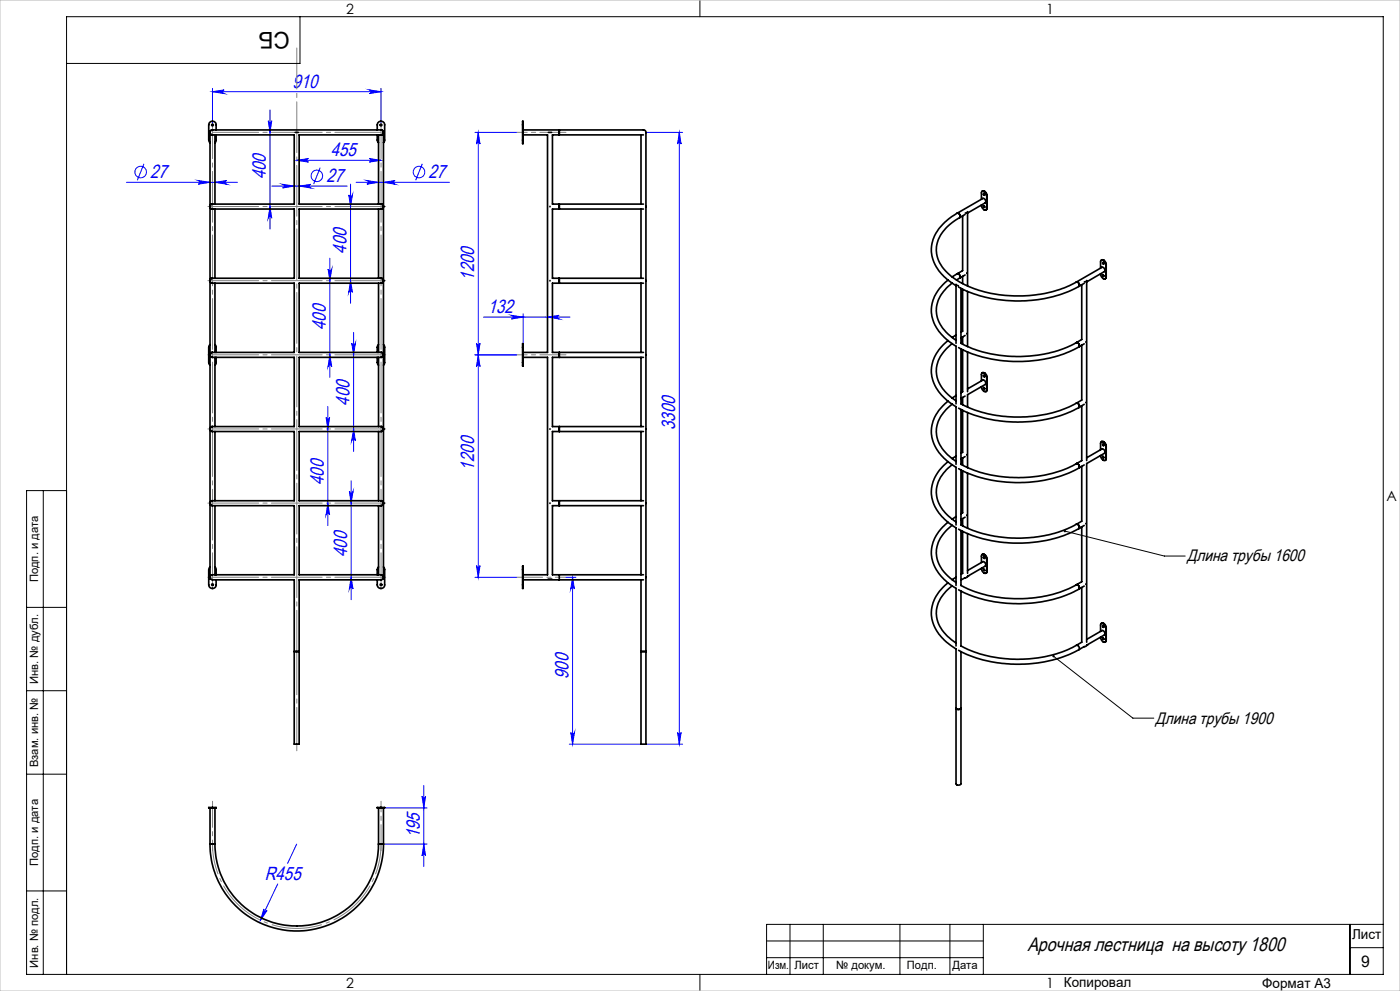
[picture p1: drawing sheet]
<svg xmlns="http://www.w3.org/2000/svg" width="420mm" height="297mm" viewBox="0 0 420 297" stroke-linecap="round" stroke-linejoin="round" font-family="sans-serif">
<g fill="none" stroke="#00f" stroke-width=".3">
<path d="M63.7 26.5v11.2M63.7 27.5h50.6M63.7 27.5l3.5-.6a.55 .55 0 0 0-.5 .6 .55 .55 0 0 0 .5 .5zM80.5 36.2a.53 .53 0 0 0 .5 .5 .53 .53 0 0 0 .5-.5l-.5 3.5zM81 32.9v35.7M110.8 26.9l3.5 .6-3.5 .5a.55 .55 0 0 0 .5-.5 .55 .55 0 0 0-.5-.6zM114.3 26.5v11.2M142.5 39.7h12.4M143.5 39.7l.5 3.5a.53 .53 0 0 0-.5-.5 .53 .53 0 0 0-.6 .5zM143.5 39.7v133.3M193.8 39.7h11M203.8 39.7l.5 3.5a.53 .53 0 0 0-.5-.5 .53 .53 0 0 0-.5 .5z"/>
<path d="M203.8 39.7v183.3M37.9 54.6h33.3M43.2 49.1l-2 4.9M59.5 54.1l3.5 .5-3.5 .6a.55 .55 0 0 0 .5-.5 .55 .55 0 0 0-.5-.6zM64.5 54.6l3.5-.5a.55 .55 0 0 0-.5 .6 .55 .55 0 0 0 .5 .5zM81.5 55.8h22.7M84.8 55.2l3.5 .6-3.5 .5a.55 .55 0 0 0 .5-.5 .55 .55 0 0 0-.5-.6zM89 48h25.3M89 48l3.5-.5a.53 .53 0 0 0-.5 .5 .53 .53 0 0 0 .5 .6zM89.7 55.8l3.6-.6a.55 .55 0 0 0-.6 .6 .55 .55 0 0 0 .6 .5zM96.1 50.2l-2 5M104.6 58.4a.55 .55 0 0 0 .6 .5 .55 .55 0 0 0 .5-.5l-.5 3.5z"/>
<path d="M105.2 55.2v35.7M106.8 54.6h28M110.1 54.1l3.5 .5-3.5 .6a.55 .55 0 0 0 .5-.5 .55 .55 0 0 0-.5-.6zM110.8 47.5l3.5 .5-3.5 .6a.53 .53 0 0 0 .5-.6 .53 .53 0 0 0-.5-.5zM115 54.6l3.5-.5a.55 .55 0 0 0-.5 .6 .55 .55 0 0 0 .5 .5zM126.7 49.1l-2 4.9M81 61.9l.5 3.5a.53 .53 0 0 0-.5-.5 .53 .53 0 0 0-.5 .5zM99 77.4v35.7M98.4 80.6a.55 .55 0 0 0 .6 .5 .55 .55 0 0 0 .5-.5l-.5 3.5zM105.2 84.1l.5 3.5a.55 .55 0 0 0-.5-.5 .55 .55 0 0 0-.6 .5zM106.1 99.6v35.7M145.1 95h25.9"/>
<path d="M153.4 94.5l3.6 .5-3.6 .6a.55 .55 0 0 0 .6-.5 .55 .55 0 0 0-.6-.6zM157 94v9M164.3 95l3.4-.5a.55 .55 0 0 0-.5 .6 .55 .55 0 0 0 .5 .5zM99 106.4l.5 3.5a.55 .55 0 0 0-.5-.5 .55 .55 0 0 0-.6 .5zM105.5 102.9a.55 .55 0 0 0 .6 .5 .55 .55 0 0 0 .5-.5l-.5 3.5zM142.5 106.4h12.4M142.9 102.9a.53 .53 0 0 0 .6 .5 .53 .53 0 0 0 .5-.5l-.5 3.5zM143.5 106.4l.5 3.5a.53 .53 0 0 0-.5-.5 .53 .53 0 0 0-.6 .5zM97.8 125.1a.53 .53 0 0 0 .6 .5 .53 .53 0 0 0 .5-.5l-.5 3.5zM98.4 121.8v35.7M106.1 128.6l.5 3.5a.55 .55 0 0 0-.5-.5 .55 .55 0 0 0-.6 .5zM98.4 150.8l.5 3.5a.53 .53 0 0 0-.5-.5 .53 .53 0 0 0-.6 .5z"/>
<path d="M104.8 147.3a.55 .55 0 0 0 .6 .5 .55 .55 0 0 0 .5-.5l-.6 3.5zM105.3 144.1v35.6M105.3 173l.6 3.5a.55 .55 0 0 0-.5-.5 .55 .55 0 0 0-.6 .5zM142.5 173h12.4M142.9 169.5a.53 .53 0 0 0 .6 .5 .53 .53 0 0 0 .5-.5l-.5 3.5zM169.8 173h3M171.8 173l.5 3.5a.55 .55 0 0 0-.5-.5 .55 .55 0 0 0-.6 .5zM171.8 173v50M171.2 219.5a.55 .55 0 0 0 .6 .5 .55 .55 0 0 0 .5-.5l-.5 3.5zM203.3 219.5a.53 .53 0 0 0 .5 .5 .53 .53 0 0 0 .5-.5l-.5 3.5zM126.6 238.7a.53 .53 0 0 0 .5 .4 .53 .53 0 0 0 .6-.4l-.6 3.4zM127.1 235.4v24.3"/>
<path d="M170.8 223h21.5M193.8 223h11M89 253l-2.7 5.7M115 253h13.1M115.4 242.1h12.7M127.1 253l.6 3.5a.53 .53 0 0 0-.6-.5 .53 .53 0 0 0-.5 .5zM79.2 272.4a.53 .53 0 0 0 .2 .7 .53 .53 0 0 0 .7-.2l-2 2.9zM83.3 264.9l-5.2 10.9"/>
<circle cx="42.2" cy="51.6" r="1.72"/>
<circle cx="95.1" cy="52.7" r="1.73"/>
<circle cx="125.7" cy="51.6" r="1.72"/>
</g>
<path d="M63.8 253a25.3 25.3 0 0 0 25.2 25.2 25.3 25.3 0 0 0 25.3-25.2" fill="none" stroke="#808080" stroke-width=".3" stroke-dasharray="15.2 1.3 1.3 1.3" stroke-dashoffset="6" stroke-linecap="butt"/>
<g fill="none" stroke="#000" stroke-width=".3">
<path d="M90 5v14h-70M210 0v5M13 147v145M20 147h-12v145h407v-287h-395v287M319.4 159.2l29.9 7.4h6.3M8 182h12M316.1 196.7l23.8 18.5h6.2M8 207h12M8 232h12M8 267h12M237 277v15M247 277v15"/>
<path d="M270 277v15M285 277v15M295 277v15M405 277v15M415 277h-185v15M210 292v5M230 282h65M230 287h65M405 284h10"/>
</g>
<path d="M169.8 39.7h-14.8M169.8 106.3h-14.8M155 173h14.8M63.8 240.1v14.9M114.3 255v-14.9" fill="none" stroke="#808080" stroke-width=".3" stroke-dasharray="15.2 1.3 1.3 1.3" stroke-dashoffset="7.4"/>
<path d="M89 195.2v-180.8" fill="none" stroke="#808080" stroke-width=".3" stroke-dasharray="15.2 1.3 1.3 1.3" stroke-dashoffset="2.9"/>
<path d="M63.8 175.6v-137.9M114.3 175.6v-137.9" fill="none" stroke="#808080" stroke-width=".3" stroke-dasharray="15.2 1.3 1.3 1.3" stroke-dashoffset="5.4"/>
<path d="M89 225v-29.8" fill="none" stroke="#808080" stroke-width=".3" stroke-dasharray="15.2 1.3 1.3 1.3" stroke-dashoffset="2.3"/>
<path d="M63.8 39.7h50.5" fill="none" stroke="#808080" stroke-width=".3" stroke-dasharray="15.2 1.3 1.3 1.3" stroke-dashoffset="1.4"/>
<path d="M61.8 61.9h54.5M116.3 84.1h-54.5M61.8 106.3h54.5M61.8 128.6h54.5M61.8 150.8h54.5M61.8 173h54.5" fill="none" stroke="#808080" stroke-width=".3" stroke-dasharray="15.2 1.3 1.3 1.3" stroke-dashoffset="-.6"/>
<path d="M0 0h420v297h-420z" fill="none" stroke="#c0c0c0" stroke-width=".3"/>
<path d="M315.8 196.4a.37 .37 0 0 0 0 .6 .37 .37 0 0 0 .5-.2 .37 .37 0 0 0-.5-.4l.3 .3zM319.2 158.9l-.1 .2 .3 .1-.3-.1a.35 .35 0 0 0 .5 .4 .35 .35 0 0 0 .2-.6 .35 .35 0 0 0-.6 0z" fill="#000"/>
<g fill="#00f">
<path d="M110.1 54.1l3.5 .5-3.5 .6a.55 .55 0 0 0 .5-.5 .55 .55 0 0 0-.5-.6zM115 54.6l3.5-.5a.55 .55 0 0 0-.5 .6 .55 .55 0 0 0 .5 .5zM59.5 54.1l3.5 .5-3.5 .6a.55 .55 0 0 0 .5-.5 .55 .55 0 0 0-.5-.6zM64.5 54.6l3.5-.5a.55 .55 0 0 0-.5 .6 .55 .55 0 0 0 .5 .5zM63.7 27.5l3.5-.6a.55 .55 0 0 0-.5 .6 .55 .55 0 0 0 .5 .5zM110.8 26.9l3.5 .6-3.5 .5a.55 .55 0 0 0 .5-.5 .55 .55 0 0 0-.5-.6zM89 48l3.5-.5a.53 .53 0 0 0-.5 .5 .53 .53 0 0 0 .5 .6zM110.8 47.5l3.5 .5-3.5 .6a.53 .53 0 0 0 .5-.6 .53 .53 0 0 0-.5-.5zM79.2 272.4l-1.1 3.4 2-2.9a.53 .53 0 0 1-.7 .2 .53 .53 0 0 1-.2-.7zM153.4 94.5l3.6 .5-3.6 .6a.55 .55 0 0 0 .6-.5 .55 .55 0 0 0-.6-.6zM164.3 95l3.4-.5a.55 .55 0 0 0-.5 .6 .55 .55 0 0 0 .5 .5z"/>
<path d="M106.1 128.6l.5 3.5a.55 .55 0 0 0-.5-.5 .55 .55 0 0 0-.6 .5zM105.5 102.9a.55 .55 0 0 0 .6 .5 .55 .55 0 0 0 .5-.5l-.5 3.5zM98.4 150.8l.5 3.5a.53 .53 0 0 0-.5-.5 .53 .53 0 0 0-.6 .5zM97.8 125.1a.53 .53 0 0 0 .6 .5 .53 .53 0 0 0 .5-.5l-.5 3.5zM105.3 173l.6 3.5a.55 .55 0 0 0-.5-.5 .55 .55 0 0 0-.6 .5zM104.8 147.3a.55 .55 0 0 0 .6 .5 .55 .55 0 0 0 .5-.5l-.6 3.5zM127.1 253l.6 3.5a.53 .53 0 0 0-.6-.5 .53 .53 0 0 0-.5 .5zM126.6 238.7a.53 .53 0 0 0 .5 .4 .53 .53 0 0 0 .6-.4l-.6 3.4zM142.9 169.5a.53 .53 0 0 0 .6 .5 .53 .53 0 0 0 .5-.5l-.5 3.5zM143.5 106.4l.5 3.5a.53 .53 0 0 0-.5-.5 .53 .53 0 0 0-.6 .5zM203.3 219.5a.53 .53 0 0 0 .5 .5 .53 .53 0 0 0 .5-.5l-.5 3.5zM203.8 39.7l.5 3.5a.53 .53 0 0 0-.5-.5 .53 .53 0 0 0-.5 .5z"/>
<path d="M80.5 36.2a.53 .53 0 0 0 .5 .5 .53 .53 0 0 0 .5-.5l-.5 3.5zM81 61.9l.5 3.5a.53 .53 0 0 0-.5-.5 .53 .53 0 0 0-.5 .5zM104.6 58.4a.55 .55 0 0 0 .6 .5 .55 .55 0 0 0 .5-.5l-.5 3.5zM105.2 84.1l.5 3.5a.55 .55 0 0 0-.5-.5 .55 .55 0 0 0-.6 .5zM98.4 80.6a.55 .55 0 0 0 .6 .5 .55 .55 0 0 0 .5-.5l-.5 3.5zM99 106.4l.5 3.5a.55 .55 0 0 0-.5-.5 .55 .55 0 0 0-.6 .5zM143.5 39.7l.5 3.5a.53 .53 0 0 0-.5-.5 .53 .53 0 0 0-.6 .5zM142.9 102.9a.53 .53 0 0 0 .6 .5 .53 .53 0 0 0 .5-.5l-.5 3.5zM171.8 173l.5 3.5a.55 .55 0 0 0-.5-.5 .55 .55 0 0 0-.6 .5zM171.2 219.5a.55 .55 0 0 0 .6 .5 .55 .55 0 0 0 .5-.5l-.5 3.5z"/>
<path d="M84.8 55.2l3.5 .6-3.5 .5a.55 .55 0 0 0 .5-.5 .55 .55 0 0 0-.5-.6zM89.7 55.8l3.6-.6a.55 .55 0 0 0-.6 .6 .55 .55 0 0 0 .6 .5z"/>
</g>
<g fill="none" stroke="#000" stroke-width=".5">
<path d="M63 39.8v22M63.7 38.9h50.6M63.7 38.9a.74 .74 0 0 0-.7 .8 .74 .74 0 0 0 .7 .7M64.8 38.9v-1.5a1.11 1.11 0 0 0-1.1-1 1.11 1.11 0 0 0-1.1 1v4.6l.4 .8M88.5 39.7h1M113.2 38.9v-1.5a1.11 1.11 0 0 1 1.1-1 1.11 1.11 0 0 1 1.1 1v4.7l-.4 .7M114.3 38.9a.74 .74 0 0 1 .7 .8 .74 .74 0 0 1-.7 .7M115 39.8v22M156.8 37.4v-1h.2v1M156.8 37.4v4.6M156.8 37.4h.2M157 38.9h10.8"/>
<path d="M157 37.4v4.6M164.5 39.7h1M167.8 38.9h24.3a1.29 1.29 0 0 1 1.7 .9v183.2h-1.5v-49.2M167.8 38.9v1.5M63.7 40.4h24.6v20.8h-24.6M64.5 40.4v20.8M64.8 40.4v1.7l-.3 .7M113.2 40.4v1.6l.4 .8M113.6 40.4v20.8M114.3 40.4h-24.6v20.8h24.6M156.8 42v1h.2v-1M156.8 42h.2"/>
<path d="M157 40.4h7.3v65.2h-7.3M167.8 40.4h25.2M167.8 40.4h-2.1v20.8h2.1M192.3 40.4v20.8M295.1 58.1h.1a.23 .23 0 0 1 .2 .3 .23 .23 0 0 1-.3 .1 .23 .23 0 0 1-.1-.3zM295.2 57.4l-.5-.1-.3 .4v2M295.2 58.1l.2 .4M295.2 57.4h.1M295.2 57.4l.5 .4 .3 .9M295.3 57.3h-.7M295.3 57.3l-.1 .1M295.3 57.3l.1 .1"/>
<path d="M295.4 57.4l.5 .6 .2 .6M295.4 57.4h-.2M296 58.7v3.7M296.1 58.6v3.8M296.1 58.6l-.1 .1M63 61.9l.2 .6 .5 .1M63 62v22.1M63.7 62.6h24.6v20.8h-24.6M63.7 61.2a.74 .74 0 0 0-.7 .7 .74 .74 0 0 0 .7 .7M63.7 61.2l-.5 .1-.2 .6M64.5 62.6v20.8M113.6 62.6v20.8"/>
<path d="M114.3 62.6h-24.6v20.8h24.6M114.3 61.2a.74 .74 0 0 1 .7 .7 .74 .74 0 0 1-.7 .7M114.3 61.2l.6 .3 .1 .4M115 61.9l-.1 .5-.6 .2M115 62v22.1M165 61.8v.2M167.8 62.6h25.2M167.8 61.2h25.2M167.8 61.2v1.4M167.8 62.6h-2.1v20.8h2.1M192.3 62.6v20.8M287.2 63.9a13.8 13.8 0 0 0-7.8 10.2 12.2 12.2 0 0 0 6.3 10.8l1.1 .7v17.3"/>
<path d="M287.2 63.9a.9 .9 0 0 1 .7 1.3M287.2 63.9l7.7-4.4a.88 .88 0 0 1 .7 1.3l-5.3 3v21.9M287.9 65.2a12 12 0 0 0-7 9.7 11.4 11.4 0 0 0 6.1 9.1 38 38 0 0 0 28.1 3.6l4.1-1.3 3.7-1.8M288.8 64.7v16.4l-1.6 1M289.5 64.3l-1.6 .9M290.3 63.4l-.7 .4M294.4 61.4a1.22 1.22 0 0 0 1.5 1.4l.1-.4M295.2 61.7l.2 .4M296.1 62.4l-.3 .5M296.1 62.4h-.1M330.9 78.7l.2 .4M330.9 78l-.5-.1-.2 .3v2.2"/>
<path d="M330.9 78l.1 .1M331 78.1l.6 .6 .2 .6M331 77.9l-.6 .1M331 77.9l-.1 .1M331 77.9l.1 .1M331.1 78l.4 .3 .4 1M331.1 78l-.1 .1M331.8 79.3v3.8M331.9 79.3v3.7M331.9 79.3h-.1M63 84.2v22.1M63.7 84.9h24.6v20.7h-24.6"/>
<path d="M63.7 83.4a.74 .74 0 0 0-.7 .7 .74 .74 0 0 0 .7 .8M64.5 84.9v20.7M113.6 84.9v20.7M114.3 84.9h-24.6v20.7h24.6M114.3 83.4a.74 .74 0 0 1 .7 .7 .74 .74 0 0 1-.7 .8M115 84.2v22.1M165 84.1v.1M167.8 84.9h25.2M167.8 83.4h25.2M167.8 83.4v1.5M167.8 84.9h-2.1v20.7h2.1M192.3 84.9v20.7"/>
<path d="M284.4 83.9a10.9 10.9 0 0 0-4.4 12.3 15.3 15.3 0 0 0 6.8 7.5v17.3M285.6 84.8a9.9 9.9 0 0 0-4.5 10.1 12.7 12.7 0 0 0 5.7 7.1M286.8 85.2l.7 .4M287.2 82.1l-1.6 .9M287.2 82.1v-.1a.9 .9 0 0 1 .7 1.3M287.9 83.3l-1 .6M288.3 86.4v16.5a38.9 38.9 0 0 0 34.6-.2M288.8 82.8v2.2M288.8 86.7v12.6l-.5 .3M289.5 82.4l-1.6 .9M290.1 81.8v.1M290.1 99.9v.1"/>
<path d="M290.3 87.3v16.6M322.9 84.5a.86 .86 0 0 1 .8 1.3M322.9 84.5l7.7-4.4a.83 .83 0 0 1 .7 1.3l-5.3 3.1v53.5M323.7 85.8a40.2 40.2 0 0 1-36.1 .2M324.5 85.3v16.4l-1.6 1M325.3 84.9l-1.6 .9M326 84.1l-.2 .3-.5 .1M330.2 82.1l.2 .9 .5 .5M330.9 82.3l.2 .4M330.9 83.5h.1M331.8 83.1l-.2 .4h-.6M331.9 83l-.4 .5"/>
<path d="M331.9 83l-.1 .1M63 103.3l-.4 .8v4.5l.4 .8M63 106.4v22.1M63.7 107.1h24.6v20.7h-24.6M63.7 105.6a.74 .74 0 0 0-.7 .8 .74 .74 0 0 0 .7 .7M64.5 103.3l.3 .6v1.7M64.5 107.1v20.7M64.8 107.1v1.7l-.3 .6M113.2 107.1v1.5l.4 .8M113.6 103.3l-.4 .8v1.5M113.6 107.1v20.7M114.3 107.1h-24.6v20.7h24.6"/>
<path d="M114.3 105.6a.74 .74 0 0 1 .7 .8 .74 .74 0 0 1-.7 .7M115 103.3l.4 .6v4.9l-.4 .6M115 106.4v22.1M156.8 108.6v1.1h.2v-1.1M156.8 104.1v-1.1h.2v1.1M156.8 104.1v4.5M156.8 108.6h.2M156.8 104.1h.2M157 107.1h7.3v65.2h-7.3M157 104.1v4.5M167.8 107.1h25.2M167.8 105.6h25.2"/>
<path d="M167.8 105.6v1.5M167.8 107.1h-2.1v20.7h2.1M192.3 107.1v20.7M284.4 102.1a10.9 10.9 0 0 0-4.4 12.3 15 15 0 0 0 6.8 7.5v17.3M285.6 103a9.8 9.8 0 0 0-4.5 10.1 12.8 12.8 0 0 0 5.7 7M286.8 100.4l-1.2 .7M286.8 118.5l-1.2 .8M288.3 104.6v16.4a39 39 0 0 0 34.6-.2M288.8 101v2.1M288.8 104.8v12.6l-.5 .3M288.8 119.1v2.2M289.5 100.5l-1.2 .8"/>
<path d="M289.5 118.7l-1.2 .7M290.3 116.6l4.6-2.7a.88 .88 0 0 1 .7 1.3l-5.3 3.1v3.7M290.3 105.5v11.9M294.4 115.9a1.21 1.21 0 0 0 1.5 1.4l.1-.4M294.6 111.8h.7M295.1 112.5h.1a.23 .23 0 0 1 .2 .3 .23 .23 0 0 1-.3 .2 .23 .23 0 0 1-.1-.4zM295.2 111.8l-.5-.1-.3 .4v2.1M295.2 112.5l.2 .4M295.2 116.1l.2 .4M295.2 111.8v.1M295.2 111.9l.5 .3 .3 .9M295.3 111.8h-.1"/>
<path d="M295.3 111.8h.1M295.4 111.8l.5 .6 .2 .7M295.4 111.8l-.2 .1M296 113.1v3.8M296.1 116.8l-.3 .6M296.1 113.1v3.7M296.1 113.1h-.1M296.1 116.8l-.1 .1M322.9 102.7a.83 .83 0 0 1 .8 1.3M323.7 104a40.2 40.2 0 0 1-36.1 .2M324.5 103.5v16.4l-1.6 .9M325.3 103l-1.6 1"/>
<path d="M325.8 102.4v.1M63 128.6l.1 .4 .6 .3M63 128.7v22M63.7 129.3h24.6v20.8h-24.6M63.7 127.8a.74 .74 0 0 0-.7 .8 .74 .74 0 0 0 .7 .7M63.7 127.8l-.5 .2-.2 .6M64.5 129.3v20.8M113.6 129.3v20.8M114.3 129.3h-24.6v20.8h24.6M114.3 127.8a.74 .74 0 0 1 .7 .8 .74 .74 0 0 1-.7 .7M114.3 127.8l.5 .2 .2 .6M115 128.6l-.1 .4-.6 .3"/>
<path d="M115 128.7v22M165 128.5v.2M167.8 129.3h25.2M167.8 127.8h25.2M167.8 127.8v1.5M167.8 129.3h-2.1v20.8h2.1M192.3 129.3v20.8M284.4 120.2a10.9 10.9 0 0 0-4.4 12.3 15.3 15.3 0 0 0 6.8 7.5v17.3M284.4 138.4a10.9 10.9 0 0 0-4.4 12.3 15 15 0 0 0 6.8 7.5v17.3M285.6 121.1a9.9 9.9 0 0 0-4.5 10.1 12.7 12.7 0 0 0 5.7 7.1M285.6 139.3a9.8 9.8 0 0 0-4.4 10.4 13 13 0 0 0 5.6 6.7M286.8 136.7l-1.2 .7"/>
<path d="M288.3 122.7v16.5a38.7 38.7 0 0 0 34.6-.2M288.8 122.9v12.7l-.5 .2M288.8 137.3v2.1M289.5 136.8l-1.2 .7M290.1 136.2v.1M290.3 123.6v16.6M322.9 120.8a.85 .85 0 0 1 .8 1.3M322.9 139a.86 .86 0 0 1 .8 1.3M323.7 122.1a40.5 40.5 0 0 1-36.1 .2M324.5 121.6v16.4l-1.6 1M324.5 139.8v16.4l-1.6 .9M325.3 121.2l-1.6 .9"/>
<path d="M325.3 139.3l-1.6 1M325.8 120.6v.1M326 137.2l4.6-2.7a.85 .85 0 0 1 .7 1.4l-5.3 3v53.6M330.2 136.5l.2 .9 .5 .5M330.8 136.8l.3 .1v.3l-.3-.1zM330.9 133.1l.2 .4M330.9 136.8l.2 .4M330.9 132.4h-.5l-.2 .2v2.2M330.9 132.4l.1 .1M330.9 137.9h.1M331 132.5l.6 .6 .2 .7M331 132.4h-.6"/>
<path d="M331 132.4h-.1M331 132.4h.1M331.1 132.4l.4 .4 .4 .9M331.1 132.4l-.1 .1M331.8 137.5l-.2 .5-.6-.1M331.8 133.8v3.7M331.9 137.4l-.4 .6M331.9 133.7v3.7M331.9 133.7l-.1 .1M331.9 137.4l-.1 .1M63 150.9v22.1M63.7 151.5h24.6v20.8h-23.6a1.07 1.07 0 0 0-1.2 0 1.07 1.07 0 0 0-.4 1.1l.5 .4h24.7v49.2h1.4v-49.2h23.6a1.11 1.11 0 0 0 1.7-1.1 2.75 2.75 0 0 0-2.6-.4h-22.7v-20.8h24.6"/>
<path d="M63.7 150.1a.74 .74 0 0 0-.7 .7 .74 .74 0 0 0 .7 .7M64.5 151.5v20.8M113.6 151.5v20.8M114.3 150.1a.74 .74 0 0 1 .7 .7 .74 .74 0 0 1-.7 .7M115 150.9v22.1M165 150.7v.2M167.8 151.5h25.2M167.8 150.1h25.2M167.8 150.1v1.4M167.8 151.5h-2.1v20.8h2.1M192.3 151.5v20.8M284.4 156.5a10.9 10.9 0 0 0-4.4 12.3 15 15 0 0 0 6.8 7.5v17.3"/>
<path d="M285.6 157.4a9.8 9.8 0 0 0-4.5 10.1 12.5 12.5 0 0 0 5.7 7.1M286.8 154.8l-1.2 .8M288.3 159v16.5a39 39 0 0 0 34.6-.2M288.3 140.9v16.4M288.8 141.1v12.6l-.5 .3M288.8 155.4v2.2M288.8 159.2v12.6l-.5 .3M289.5 155l-1.2 .7M290.1 154.4v.1M290.3 141.8v16.5M290.3 159.9v11.9M322.9 157.1a38.9 38.9 0 0 1-34.6 .2"/>
<path d="M322.9 157.1a.86 .86 0 0 1 .8 1.3M323.7 140.3a40.2 40.2 0 0 1-36.1 .2M323.7 158.4a40.2 40.2 0 0 1-36.1 .2M324.5 157.9v16.4l-1.6 1M325.3 157.5l-1.6 .9M325.8 156.9v.1M63 173.1v.5h.3M63 169.9l-.4 .8v4.6a1.11 1.11 0 0 0 1.1 1.1 1.11 1.11 0 0 0 1.1-1.1v-1.5M64.5 169.9l.3 .7v1.7M113.6 169.9l-.4 .8v1.6M115 173.1v.5h-.2M115 169.9l.4 .7v4.7a1.11 1.11 0 0 1-1.1 1.1 1.11 1.11 0 0 1-1.1-1.1v-1.5"/>
<path d="M156.8 175.3v1.1h.2v-1.1M156.8 170.7v-1h.2v1M156.8 175.3h.2M156.8 170.7v4.6M156.8 170.7h.2M157 173.8h10.8M157 170.7v4.6M164.4 173.6h1.2M167.8 173.8h25.2M167.8 172.3h25.2M167.8 172.3v1.5M284.4 174.7a10.9 10.9 0 0 0-4.4 12.3 15.3 15.3 0 0 0 6.8 7.5v40.4a.86 .86 0 0 0 1.5 0v-39.6"/>
<path d="M285.6 175.6a9.9 9.9 0 0 0-4.5 10 12.7 12.7 0 0 0 5.7 7.1M286.8 173l-1.2 .7M288.3 177.2v16.4a38.7 38.7 0 0 0 34.6-.2M290.3 172.7h.1M290.3 172.7l-.3 .4-1.7 .7M290.3 171l4.6-2.7a.88 .88 0 0 1 .7 1.3l-5.3 3.1M294.4 170.3a1.21 1.21 0 0 0 1.5 1.4l.1-.4M294.6 166.2h.7M295.1 167l.2 .1v.3zM295.2 166.3l-.5-.1-.3 .3v2.1M295.2 166.9l.2 .4M295.2 170.6l.2 .4"/>
<path d="M295.2 166.3h.1M295.2 166.3l.5 .3 .3 1M295.3 166.2l-.1 .1M295.3 166.2h.1M295.4 166.2l.6 .8 .1 .5M295.4 166.2l-.2 .1M296 167.6v3.7M296.1 171.2l-.3 .6M296.1 167.5l-.1 .1M296.1 171.2l-.1 .1M296.1 167.5v3.7M322.9 175.3a.85 .85 0 0 1 .8 1.3"/>
<path d="M323.7 176.6a40.2 40.2 0 0 1-36.1 .2M324.5 176.1v16.4l-1.6 .9M325.3 175.6l-1.6 1M325.8 175v.1M88.3 195.3h1.4zM192.3 195.3h1.5zM322.9 193.4a.86 .86 0 0 1 .8 1.3M323.7 194.7a40.2 40.2 0 0 1-36.1 .2M325.3 193.8l-1.6 .9M326 193.4h.1M326 193.4l-.2 .3-.6 .1M326 191.6l4.6-2.6a.85 .85 0 0 1 .7 1.3l-5.3 3.1"/>
<path d="M330.2 191a1.25 1.25 0 0 0 1.4 1.3l.2-.4M330.4 186.8h.6M330.8 191.2l.3 .1v.4zM330.9 187.6l.2 .4M330.9 191.2l.2 .4M330.9 186.9l-.5-.1-.2 .3v2.1M330.9 186.9h.1M331 186.9l.6 .6 .2 .7M331 186.8l-.1 .1M331 186.8l.1 .1M331.1 186.9l.4 .3 .4 .9M331.1 186.9h-.1"/>
<path d="M331.8 188.2v3.7M331.9 191.9l-.4 .5M331.9 188.1l-.1 .1M331.9 191.9h-.1M331.9 188.1v3.8M286.8 212.2a.86 .86 0 0 0 1.5 0 .86 .86 0 0 1-1.5 0zM63 253a26 26 0 0 0 26 26 26 26 0 0 0 26-26M63 253h1.5M63 242.1v10.9M63.7 242h-1.1l1.1 .1M63.7 242.1h.1M63.7 242h.1"/>
<path d="M63.7 242v.1M63.8 242h1l-1 .1M63.8 242v.1M64.5 253a24.5 24.5 0 0 0 24.5 24.5 24.5 24.5 0 0 0 24.6-24.5M64.5 242.1v10.9M113.6 253h1.4M113.6 242.1v10.9M114.2 242h-1l1 .1M114.2 242v.1M114.2 242.1h.1M114.2 242h.1M114.3 242h1.1l-1.1 .1"/>
<path d="M114.3 242v.1M115 242.1v10.9"/>
<circle cx="63.7" cy="37.5" r=".24"/>
<circle cx="114.3" cy="37.5" r=".25"/>
<circle cx="295.2" cy="61.9" r=".22"/>
<circle cx="330.9" cy="79" r=".21"/>
<circle cx="331" cy="82.5" r=".23"/>
<circle cx="295.2" cy="116.3" r=".23"/>
<circle cx="330.9" cy="133.4" r=".21"/>
<circle cx="63.7" cy="175.2" r=".25"/>
<circle cx="114.3" cy="175.2" r=".25"/>
<circle cx="295.2" cy="170.7" r=".23"/>
<circle cx="330.9" cy="187.9" r=".21"/>
</g>
<text font-size="6.9" x="86.9" y="9.4" transform="rotate(-180 86.9 9.4)">СБ</text>
<text font-size="5.8" x="308.2" y="285">Арочная лестница на высоту 1800</text>
<g font-size="5.7" fill="#00f">
<text x="87.8" y="26.2">910</text>
<text x="99.2" y="46.8">455</text>
<text x="45.1" y="53.4">27</text>
<text x="79.8" y="53.8" transform="rotate(-90 79.8 53.8)">400</text>
<text x="128.6" y="53.4">27</text>
<text x="97.9" y="54.5">27</text>
<text x="104" y="76" transform="rotate(-90 104 76)">400</text>
<text x="142.3" y="84.1" transform="rotate(-90 142.3 84.1)">1200</text>
<text x="146.3" y="93.8">132</text>
<text x="97.8" y="98.9" transform="rotate(-90 97.8 98.9)">400</text>
<text x="104.9" y="121.6" transform="rotate(-90 104.9 121.6)">400</text>
<text x="202.6" y="128.9" transform="rotate(-90 202.6 128.9)">3300</text>
<text x="142.3" y="141" transform="rotate(-90 142.3 141)">1200</text>
<text x="97.1" y="145.3" transform="rotate(-90 97.1 145.3)">400</text>
<text x="104.1" y="166.9" transform="rotate(-90 104.1 166.9)">400</text>
<text x="170.6" y="203.6" transform="rotate(-90 170.6 203.6)">900</text>
<text x="125.9" y="251.2" transform="rotate(-90 125.9 251.2)">195</text>
<text x="79.4" y="263.6">R455</text>
</g>
<g font-size="5">
<text x="356.1" y="168.3">Длина трубы 1600</text>
<text x="346.7" y="216.9">Длина трубы 1900</text>
</g>
<text font-size="4.8" x="408.3" y="289.7">9</text>
<g font-size="4.2">
<text x="103.8" y="4.2">2</text>
<text x="313.8" y="4.2">1</text>
<text x="415.9" y="150.2">A</text>
<text x="103.8" y="296.2">2</text>
<text x="313.8" y="296.2">1</text>
</g>
<g font-size="4.1">
<text x="405.6" y="281.5">Лист</text>
<text x="319.2" y="295.9">Копировал</text>
<text x="378.7" y="296">Формат А3</text>
</g>
<g font-size="3.4">
<text x="11.4" y="174.5" transform="rotate(-90 11.4 174.5)">Подп. и дата</text>
<text x="11.4" y="205" transform="rotate(-90 11.4 205)">Инв. № дубл.</text>
<text x="11.4" y="229.9" transform="rotate(-90 11.4 229.9)">Взам. инв. №</text>
<text x="11.4" y="259.5" transform="rotate(-90 11.4 259.5)">Подп. и дата</text>
<text x="11.4" y="290" transform="rotate(-90 11.4 290)">Инв. № подл.</text>
<text x="230.4" y="290.4">Изм.</text>
<text x="238.3" y="290.4">Лист</text>
<text x="250.9" y="290.4">№ докум.</text>
<text x="272.1" y="290.4">Подп.</text>
<text x="285.7" y="290.5">Дата</text>
</g>
</svg>
